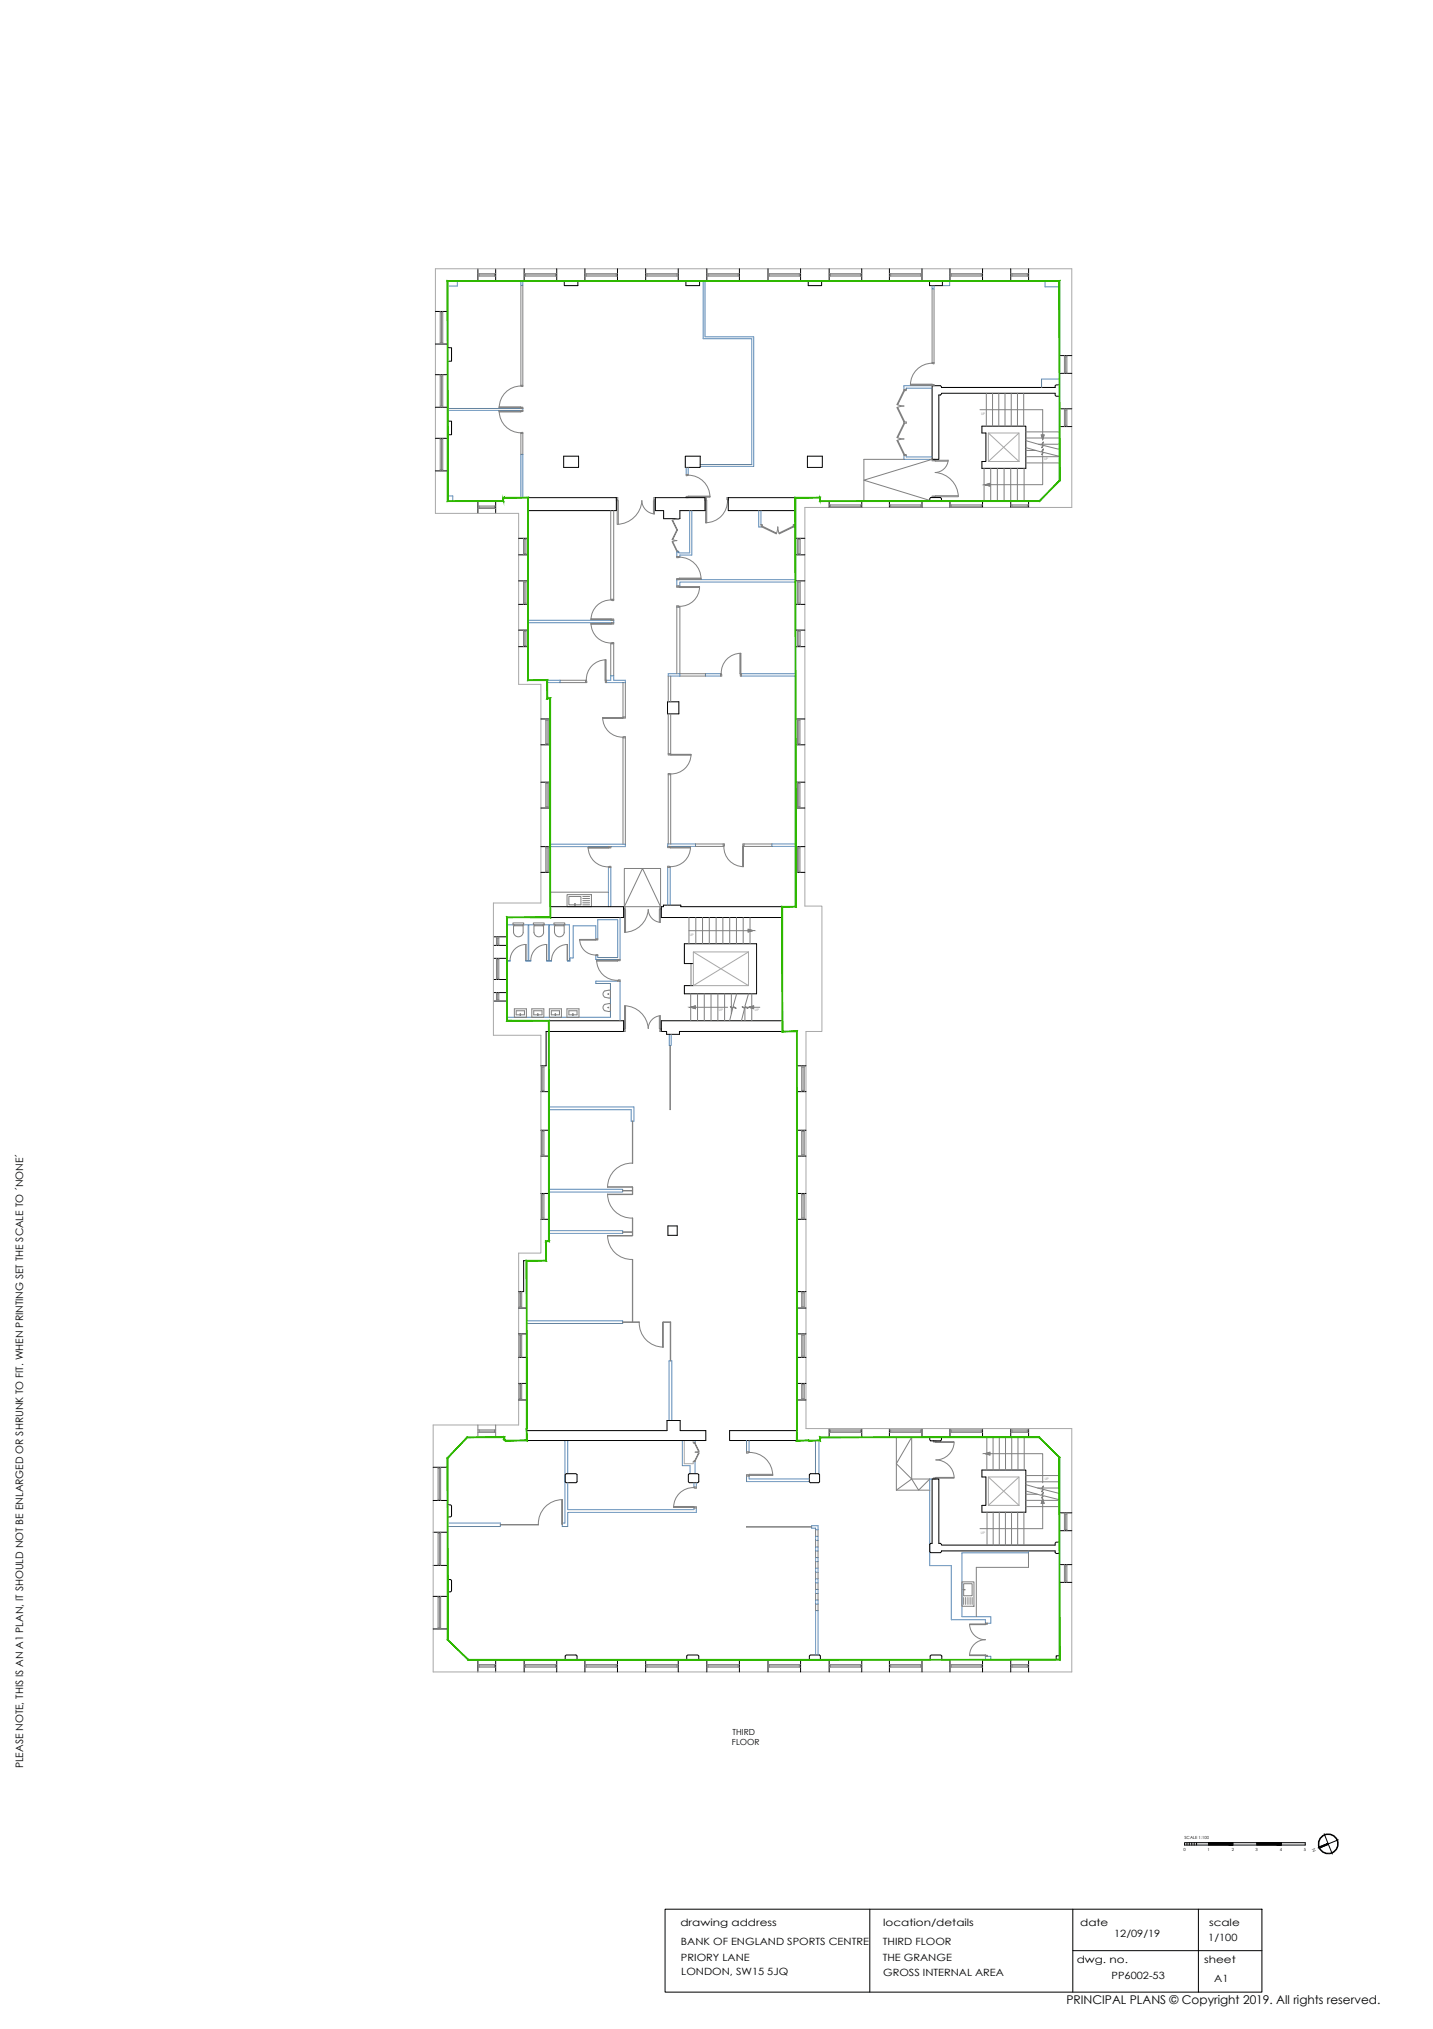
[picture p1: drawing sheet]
<svg xmlns="http://www.w3.org/2000/svg" width="594mm" height="841mm" viewBox="0 0 594 841" stroke-linecap="round" stroke-linejoin="round" font-family="sans-serif">
<!-- layer: BLOCKS -->
<g fill="none" stroke="#808080" stroke-width=".41">
<path d="M198.1 116.5h7.4M198.1 113.4h7.4M198.1 114.5h7.4M198.6 113.4v1.1M198.6 113.9h6.4M205 113.4v1.1M215.9 118.3v41.7M216.7 118.3v41.9l-.8-.2M217.3 116.5h13.5M217.3 113.4h13.5M217.3 114.5h13.5M217.8 113.4v1.1"/>
<path d="M217.8 113.9h12.5M230.3 113.4v1.1M242.5 116.5h13.5M242.5 113.4h13.5M242.5 114.5h13.5M243 113.4v1.1M243 113.9h12.5M255.5 113.4v1.1M267.7 116.5h13.5M267.7 113.4h13.5M267.7 114.5h13.5M268.2 113.4v1.1"/>
<path d="M268.2 113.9h12.5M280.7 113.4v1.1M293 116.5h13.5M293 113.4h13.5M293 114.5h13.5M293.5 113.4v1.1M293.5 113.9h12.5M306 113.4v1.1M318.4 116.5h13.5M318.4 113.4h13.5M318.4 114.5h13.5M318.9 113.4v1.1"/>
<path d="M318.9 113.9h12.5M331.4 113.4v1.1M343.7 116.5h13.6M343.7 113.4h13.6M343.7 114.5h13.6M344.3 113.4v1.1M344.3 113.9h12.4M356.7 113.4v1.1M368.7 116.5h13.5M368.7 113.4h13.5M368.7 114.5h13.5M369.2 113.4v1.1"/>
<path d="M369.2 113.9h12.5M381.7 113.4v1.1M386.4 119.8v30.8l.4 .2h.4v-31M393.8 116.5h13.5M393.8 113.4h13.5M393.8 114.5h13.5M394.3 113.4v1.1M394.3 113.9h12.5M406.8 113.4v1.1M419 116.5h7.4M419 113.4h7.4M419 114.5h7.4"/>
<path d="M419.5 113.4v1.1M419.5 113.9h6.4M425.9 113.4v1.1M182.5 129.1v13.5M182.5 129.6h1.1M183 129.6v12.5M183.6 129.1v13.5M185.6 129.1v13.5M182.5 155.3v13.5M182.5 155.8h1.1M182.5 142.1h1.1M183 155.8v12.5"/>
<path d="M183.6 155.3v13.5M185.6 155.3v13.5M215.9 159.7h.8M377.4 159.2h9v.4h-9zM377.4 159.6h9M386.4 159.6l.8-.2v.5h-.8zM386.4 150.3h.8M386.4 150.6a9 9 0 0 0-9 9M439.3 147.4v7.4M441.3 154.3h1M441.3 147.4v7.4M441.3 147.9h1"/>
<path d="M441.8 147.9v6.4M442.3 147.4v7.4M182.5 168.3h1.1M206.9 168.6h9v.4h-9zM206.9 170.4h9v.4h-9zM206.9 169h9M206.9 170.4h9M207 170.4a9 9 0 0 0 9 9M215.9 169l.8-.2v.5h-.8zM215.9 170.1h.8v.5l-.8-.2zM215.9 179.4l.8-.2v9.1M215.9 179.4v8.9"/>
<path d="M215.9 179.7h.8M216 160a9 9 0 0 0-9 9M371.9 169l.3-.2 2.8 5.9-.3 .2zM371.9 167.6l2.9 .7-2.9 .7M374.7 161.4h1v.5l-1-.2zM374.7 175.4l.3 .1-2.8 6-.3-.2zM374.7 161.7l.3 .2-2.8 5.9-.3-.1zM374.7 174.9h1v.5h-1zM439.3 169.4v7.4M441.3 169.4v7.4M441.3 170h1M441.3 176.3h1"/>
<path d="M441.8 170v6.3M442.3 169.4v7.4M182.5 181.7v13.5M182.5 194.7h1.1M182.5 182.2h1.1M183 182.2v12.5M183.6 181.7v13.5M185.6 181.7v13.5M284.5 196.7h.8v.3l-.8 .2zM285.3 197a9 9 0 0 1 9 9M371.9 182.6l.3-.1 2.8 5.9-.3 .1zM371.9 181.3l2.9 .7"/>
<path d="M374.7 188.5l1-.1v.5h-1zM374.8 181.9l-2.9 .7M393.1 190.8l-6.7 .2v-.6h1.2v.8h5.4M393.1 190.7a5.6 5.6 0 0 1-5.4 5.2 10.3 10.3 0 0 1 9.6 9.9M198.1 207.7h7.4M198.1 209.7h7.4M198.1 210.8h7.4M198.6 209.7v1.1M198.6 210.3h6.4M205 209.7v1.1M253.2 211.7v36.7h1.2M254.4 211.7v37.2l-1-.2"/>
<path d="M255.9 207v10.3a10.5 10.5 0 0 0 10.2-9.8M255.9 207.5l.2-1.2h-.6v1.2h.8v9.8M266.1 207.5a5.7 5.7 0 0 0 5.2 5.5M270.9 213v-5.5h.8v-1.2h-.6v.7h.2v6M278.6 215.7l.2-.1 2 4-.2 .1zM280.6 219.7l.2 .1-2 4-.2-.1zM280.6 215h.7v.3h-.7zM280.6 215.2l-1.9 .5M284.5 205.8l.8 .2v.3h-.8zM285.3 205.6h9v.4h-9zM285.3 206h9M292.3 206.3h.6l-.3 1.1h-.3z"/>
<path d="M292.6 207.4h.4v9.3h-.4zM292.6 207.4v9.3M301.4 206.3h.5v1.1l-.5-.4zM301.6 207.4a9 9 0 0 1-9 9.2M315.5 217.4h.5l-.2 1h-.3zM316 218.1l5.9 2.9-.1 .3-6-2.9zM328.8 217.4h.6v1h-.4zM343.7 207.7h13.6M343.7 210.3h13.6M343.7 209.3h13.6M344.3 209.3v1M344.3 209.8h12.4"/>
<path d="M356.7 209.3v1M368.7 207.7h13.5M368.7 210.3h13.5M368.7 209.3h13.5M369.2 209.3v1M369.2 209.8h12.5M381.7 209.3v1M387.1 205.9h10.2M393.8 207.7h13.5M393.8 210.3h13.5M393.8 209.3h13.5M394.3 209.3v1"/>
<path d="M394.3 209.8h12.5M397.3 205.5h-9.7v.7h-1.2v-.6l1.2 .3M406.8 209.3v1M419 207.7h7.4M419 210.3h7.4M419 209.3h7.4M419.5 209.3v1M419.5 209.8h6.4M425.9 209.3v1M217 223.6h1.1M217 229.5h1.1M217 223.1v6.9"/>
<path d="M217.6 223.6v5.9M218.1 223.1v6.9M218.9 223.1v6.9M278.6 224.6l.2-.2 2 4.1h-.2zM278.7 223.6l1.9 .5-1.9 .4M280.6 239.8l1 .2v.3h-1zM280.6 230.7h1v.3l-1 .2zM280.6 228.5h.7v.3h-.7zM281.6 239.6h9v.4h-9zM281.6 240h9M281.6 231a9 9 0 0 1 9 9M321.8 221.3l.7-2.9 .6 2.9"/>
<path d="M322.9 221l5.9-2.9 .2 .3-5.9 2.9zM329.8 223.1v6.9M330.7 223.6h1M330.7 229.5h1M330.7 223.1v6.9M331.2 223.6v5.9M331.7 223.1v6.9M217 240.8v9.7M217 250h1.1M217 241.3h1.1M217.6 241.3v8.7M218.1 240.8v9.7"/>
<path d="M218.9 240.8v9.7M245 258.4h8.4v.4h-8.4zM245 256.5h8.4v.3h-8.4zM245 258.4h8.4M245 256.8h8.4M245 258.4a8.1 8.1 0 0 0 8.4 8.1M253.4 258.1h1v.5l-1-.2zM253.4 256.8l1-.2v.5h-1zM253.4 248.4v.3M253.4 248.7a8.1 8.1 0 0 0-8.4 8.1M280.6 242.9h1v.3l-1 .2zM281.6 243.2h8.4v.3h-8.4z"/>
<path d="M281.6 251.3l-1-.2v28.2M281.6 251.3v.3h-1M281.6 243.2h8.4M281.9 251.6v27.7h10.5M290 243.2a8.1 8.1 0 0 1-8.4 8.1M329.8 240.8v9.7M330.7 250h1M330.7 241.3h1M330.7 240.8v9.7M331.2 241.3v8.7M331.7 240.8v9.7M217 261.2v6.8"/>
<path d="M217 261.7h1.1M217 267.5h1.1M217.6 261.7v5.8M218.1 261.2v6.8M218.9 261.2v6.8M250.8 273.5h.4v8.5h-.4zM251.2 273.5v8.5M251.2 273.5a8.1 8.1 0 0 0-8.1 8.4M253.4 266.8v-.3l1-.2v13.8M254.4 266.8h-1.2v13.3M298.7 279.3l.5 .3v.6h-.5zM306.7 270.8h.4v8.5h-.4z"/>
<path d="M307.1 279.3h.3v.9h-.5zM307.1 270.8v8.5M307.1 270.8a8.1 8.1 0 0 0-8.1 8.4M329.8 261.2v6.8M330.7 261.7h1M330.7 267.5h1M330.7 261.2v6.8M331.2 261.7v5.8M331.7 261.2v6.8M226.3 298.5h1M226.3 298v10.7M226.8 298.5v9.7"/>
<path d="M227.3 298v10.7M228.1 298v10.7M232.2 282h10.9l.1 .3v.6h-11M242.7 282v.9M249.9 297.5h8.4v.3h-8.4zM249.9 297.5h8.4M249.9 297.4a8.1 8.1 0 0 0 8.4 8.1M251.2 282h.3v.9h-.5zM258.3 282.9v14.6M258.3 297.2h.9M259.2 282.9v14.7l-.9-.1M277 295.9v17l1-.2"/>
<path d="M277 280.2v10.7M278 280.2v10.7M278 295.9v16.8M281.9 280.2h10.5M329.8 298v10.7M330.6 298.5h1M330.6 298v10.7M331.1 298.5v9.7M331.6 298v10.7M226.3 308.2h1M258.3 305.5l.9-.2v44.6M258.3 305.5v44.4"/>
<path d="M258.3 305.8h.9M277 312.4h1M278 312.7h8.4v.3h-8.4zM278 312.7h8.4M286.5 312.7a8.1 8.1 0 0 1-8.4 8.1M330.6 308.2h1M226.3 324.2v10.7M226.3 324.7h1M226.3 334.4h1M226.8 324.7v9.7M227.3 324.2v10.7M228.1 324.2v10.7"/>
<path d="M277 321.1h1M278 320.8l-1-.2v29.2M278 320.8v29M329.8 324.2v10.7M330.6 324.7h1M330.6 334.4h1M330.6 324.2v10.7M331.1 324.7v9.7M331.6 324.2v10.7M226.3 350.9v10.7M226.3 351.4h1M226.8 351.4v9.7"/>
<path d="M227.3 350.9v10.7M228.1 350.9v10.7M243.8 351.2h8.4v.4h-8.4zM243.8 351.2h8.4M243.8 351.2a8.1 8.1 0 0 0 8.5 8.1M252.2 350.9h1v.5l-1-.2zM252.2 359.3l1-.2v.5h-1zM276.8 350.8h1v.3l-1 .3zM276.8 359.1l1 .1v.4h-1zM277.8 351.1h8.4v.4h-8.4zM277.8 351.1h8.4M286.3 351.1a8.1 8.1 0 0 1-8.5 8.1"/>
<path d="M288.3 349.8h12l-.2 1M288.3 350.8h11.8M299.8 349.8v1M300.1 350.8a8.1 8.1 0 0 0 8.1 8.4M307.8 350.8h.4v8.4h-.4zM308.2 350.8h11.8M308.2 350.8v8.4M308.5 349.8v1M320 349.8h-12l.2 1M329.8 350.9v10.7M330.6 351.4h1M330.6 350.9v10.7"/>
<path d="M331.1 351.4v9.7M331.6 350.9v10.7M226.3 361.1h1M228.1 369.8h24.1M235.1 370.8h10.1v5h-10.1zM238.3 375.1h-2.5v-3.5h5v3.5h-2.4M238.3 374.5l.1 .8zM241.6 375.1h2.8M241.6 372.4h2.8M241.6 373.3h2.8M241.6 371.6h2.8M241.6 374.2h2.8"/>
<path d="M258.9 376.5v9.9a10.1 10.1 0 0 0 9.8-9.4 5.5 5.5 0 0 0 5.1 5.3M258.9 377l.3-1.2h-.7v1.2h.8v9.5M330.6 361.1h1M205.8 391.4h1M205.8 388.8h1M205.8 388.3v3.6M205.8 397.2v8.8M205.8 397.7h1M206.3 388.8v2.6M206.3 397.7v7.8M206.8 388.3v3.6M206.8 397.2v8.8"/>
<path d="M210.2 388.3v3.6M210.2 397.2v8.8M212.6 382.6h4.5v.8h-4.5zM213.1 383.4v.3h3.5v-.3M213.1 383.7h-.2v2.7a2.01 2.01 0 0 0 2 1.9 2.01 2.01 0 0 0 2-1.9v-2.7h-.3M218 391.5l.1 6.6zM218.1 391.5a6.6 6.6 0 0 0-6.6 6.6M221.1 382.6h4.5v.8h-4.5zM221.6 383.4v.3h3.5v-.3M221.6 383.7h-.2v2.7a2.01 2.01 0 0 0 2 1.9 2.01 2.01 0 0 0 2-1.9M225.1 383.7h.2v2.7M226.6 391.5l.1 6.6z"/>
<path d="M226.7 391.5a6.6 6.6 0 0 0-6.7 6.6M229.6 382.6h4.5v.8h-4.5zM230.1 383.4v.3h3.5v-.3M230.1 383.7h-.2v2.7a2.04 2.04 0 0 0 2 1.9 2.04 2.04 0 0 0 2-1.9v-2.7h-.3M235.1 391.5l.1 6.6zM235.3 391.5a6.6 6.6 0 0 0-6.7 6.6M240.3 389.4h6.7v.3h-6.7zM240.3 389.4h6.7M240.3 389.4a6.5 6.5 0 0 0 6.7 6.4M247 389.2h.8v.4l-.8-.2zM247 395.9l.8-.2v.4h-.8zM247.4 398h8.6v.4h-8.6z"/>
<path d="M247.4 398h8.6M247.4 398a8.4 8.4 0 0 0 8.6 8.3M256 397.7h1v.5l-1-.2zM273.3 382.3v-5.3h.9v-1.2h-.6l.2 6.5M286.5 399.4v9.1M205.8 405.5h1M205.8 411.4v3.5M205.8 414.4h1M205.8 411.9h1M206.3 411.9v2.5M206.8 411.4v3.5M210.2 411.4v3.5"/>
<path d="M213.2 418.2h5v3.5h-5zM220.5 418.2h5v3.5h-5zM227.8 418.2h4.9v3.5h-4.9zM235 418.2h5v3.5h-5zM250.5 410.9l2-.5 .5 .2-.1 3-2.5-.5-.4-1.1zM252.5 419.2l.6-.3-.1-2.7-.4-.2-1.8 .3a1.51 1.51 0 0 0 0 2.7l1.6 .3M256 406.4l1-.2v.5h-1zM259.3 416.9v9.4h-.8v1.3h.7l-.3-1.3M215.6 420.2l.2 .7zM215.6 420.7h-1.6v-1.7h3.4v1.7h-1.6M222.9 420.2l.2 .7zM222.9 420.7h-1.6v-1.7h3.4v1.7h-1.6"/>
<path d="M227.5 427.6v24.9M230.2 420.2l.1 .7zM230.2 420.7h-1.6v-1.7h3.3v1.7h-1.6M237.4 420.2l.2 .7zM237.4 420.7h-1.6v-1.7h3.4v1.7h-1.6M273.8 421l-.2 6.6h.6v-1.3h-.9v-5.2M273.8 421a5.5 5.5 0 0 0-5.1 5.3 10.1 10.1 0 0 0-9.8-9.4v9.9M277.7 433.4v26.5l.2-26.5M224.5 441.8v10.7M224.5 452h1M224.5 442.3h1M225 442.3v9.7"/>
<path d="M225.5 441.8v10.7M330.4 441.8v10.7M332.4 452h1M332.4 442.3h1M332.4 441.8v10.7M332.9 442.3v9.7M333.4 441.8v10.7M224.5 468.5v10.7M224.5 478.7h1M224.5 469h1M225 469v9.7M225.5 468.5v10.7"/>
<path d="M227.5 468.5v10.7M262.2 464.7v17.5M262.3 464.7l-.1 17.5M330.4 468.5v10.7M332.4 478.7h1M332.4 469h1M332.4 468.5v10.7M332.9 469v9.7M333.4 468.5v10.7M224.5 495.2h1M224.5 494.7v10.7M225 495.2v9.7"/>
<path d="M225.5 494.7v10.7M227.5 494.7v10.7M251.9 492.1h10.4v2.9l-.1-1.4h-4.1M251.9 492.1l10.3-.2v1.6h-4.1M251.9 495l10.3 .2zM251.9 495a10 10 0 0 0 10.3 9.9M262.2 482.1a10 10 0 0 0-10.3 9.9M330.4 494.7v10.7M332.4 495.2h1M332.4 494.7v10.7M332.9 495.2v9.7M333.4 494.7v10.7"/>
<path d="M224.5 504.9h1M251.9 512.1l10.3 .2zM251.9 512.1a10 10 0 0 0 10.3 9.9M258.1 510.6h4.1l.1-5.7v7.2l-.1-1.3h-4.1M332.4 504.9h1M215.2 535.4v6.8M215.2 535.9h1.1M215.8 535.9v5.8M216.3 535.4v6.8M218.3 522.5v19.7M262.2 522.1l.1 25.8 2.7 .2h-6.9M262.2 522.1v25.8h-4.1"/>
<path d="M330.4 535.4v6.8M332.4 535.9h1M332.4 535.4v6.8M332.9 535.9v5.8M333.4 535.4v6.8M215.2 552.9v9.7M215.2 553.4h1.1M215.2 541.7h1.1M215.8 553.4v8.7M216.3 552.9v9.7M218.3 552.9v9.7M265 548.1a10 10 0 0 0 9.9 10.3"/>
<path d="M274.7 548.1l.2 10.3zM330.4 552.9v9.7M332.4 553.4h1M332.4 541.7h1M332.4 552.9v9.7M332.9 553.4v8.7M333.4 552.9v9.7M215.2 579.8h1.1M215.2 573.9h1.1M215.2 573.4v6.9M215.2 562.1h1.1M215.8 573.9v5.9"/>
<path d="M216.3 573.4v6.9M218.3 573.4v6.9M277.9 564.1v-16l-3-.2h3.1v16.2M330.4 573.4v6.9M332.4 579.8h1M332.4 573.9h1M332.4 562.1h1M332.4 573.4v6.9M332.9 573.9v5.9M333.4 573.4v6.9M198.1 590.7v5h7.4v-5M198.1 593.7h7.4"/>
<path d="M198.1 592.7h7.4M198.6 592.7v1M198.6 593.2h6.4M205 592.7v1M287.6 598l.6 .2-.6 .1zM288 598.3l1.8 3.2-.2 .1zM343.7 595.7h13.6M343.7 593.7h13.6M343.7 592.7h13.6M344.3 592.7v1M344.3 593.2h12.4M356.7 592.7v1"/>
<path d="M368.7 595.7h13.5M368.7 593.7h13.5M368.7 592.7h13.5M369.2 592.7v1M369.2 593.2h12.5M381.7 592.7v1M386.9 597.2h1v.4l-1 .1zM387.9 597.6h7.6v.3h-7.6zM393.8 595.7h13.5M393.8 593.7h13.5M393.8 592.7h13.5M394.3 592.7v1"/>
<path d="M394.3 593.2h12.5M395.6 597.9a7.6 7.6 0 0 1-7.6 7.2 7.6 7.6 0 0 1 7.6 7.3M406.8 592.7v1M419 595.7h7.4M419 593.7h7.4M419 592.7h7.4M419.5 592.7v1M419.5 593.2h6.4M425.9 592.7v1M181.6 608.2v13.7M181.6 608.7h1.1M182.2 608.7v12.8"/>
<path d="M182.7 608.2v13.7M185.6 608.2v13.7M287.6 605.6l.6 .3h-.6zM287.7 616.6a8.1 8.1 0 0 0-8.4 8.1M287.7 616.4h1v.5h-.6zM288.2 601.9l1.6 .4M289.6 602.2l.2 .1-1.6 3.3zM289.8 601.5l-1.6 .4M309.5 611.3l1.1 .2v.3h-1.1zM309.5 601.8h1.1v.3l-1.1 .2zM310.6 611.5h9.7M310.6 602.1a9.5 9.5 0 0 1 9.7 9.4"/>
<path d="M320.3 611.1h-9.7v.4h9.7M320.3 611.1v.4M386.9 612.6l1 .1v.4h-1zM387.9 612.4h7.6v.3h-7.6zM181.6 635.1v13.8M181.6 635.6h1.1M181.6 621.5h1.1M182.2 635.6v12.8M182.7 635.1v13.8M185.6 635.1v13.8M207.4 631.9h15.8M223.2 631.9l-15.8 .2"/>
<path d="M233 621.7l.1 10.2zM233.1 621.6a10 10 0 0 0-9.9 10.3M279.3 624.4h8.4v.4h-8.4zM279.3 624.8h8.4M287.7 624.8l1-.2v.5h-1zM336.5 632.8h-27l27 .2M338.1 634.1v2.7M338.1 638.5v2.7M339.1 634.1v2.7M339.1 638.5v2.7M439.3 627.1v7.4M441.3 627.1v7.4"/>
<path d="M441.3 634h1M441.3 627.6h1M441.8 627.6v6.4M442.3 627.1v7.4M181.6 648.4h1.1M338.1 642.9v2.7M338.1 647.3v2.7M338.1 651.7v2.7M338.1 656.1v2.7M339.1 642.9v2.7M339.1 647.3v2.7M339.1 651.7v2.7"/>
<path d="M339.1 656.1v2.7M398.8 655.7h5v10.1h-5zM399.3 658.9l.7 .1zM399.5 658.9v-2.5h3.5v5h-3.5v-2.4M426.4 643.7v6h-21.7v20.4M439.3 648.5v7.4M441.3 648.5v7.4M441.3 649h1M441.3 655.4h1M441.8 649v6.4M442.3 648.5v7.4M181.6 661.7v13.5"/>
<path d="M181.6 662.2h1.1M181.6 674.7h1.1M182.2 662.2v12.5M182.7 661.7v13.5M185.6 661.7v13.5M338.1 660.5v2.7M338.1 664.9v2.7M339.1 660.5v2.7M339.1 664.9v2.7M399.5 662.2v2.8M400.3 662.2v2.8M401.3 662.2v2.8"/>
<path d="M402 673.1h6.5v.3h-6.5zM402 673.4a6.6 6.6 0 0 0 6.5 6.3 6.5 6.5 0 0 0-6.5 6.2M402.2 662.2v2.8M403 662.2v2.8M408.5 672.8h.9v.5l-.9-.2zM198.1 687.9h7.4M198.1 691h7.4M198.1 690h7.4M198.6 690.5h6.4M198.6 690v1M205 690v1M217.3 687.9h13.5"/>
<path d="M217.3 691h13.5M217.3 690h13.5M217.8 690.5h12.5M217.8 690v1M230.3 690v1M242.5 687.9h13.5M242.5 691h13.5M242.5 690h13.5M243 690.5h12.5M243 690v1M255.5 690v1M267.7 687.9h13.5"/>
<path d="M267.7 691h13.5M267.7 690h13.5M268.2 690.5h12.5M268.2 690v1M280.7 690v1M293 687.9h13.5M293 691h13.5M293 690h13.5M293.5 690.5h12.5M293.5 690v1M306 690v1M318.4 687.9h13.5"/>
<path d="M318.4 691h13.5M318.4 690h13.5M318.9 690.5h12.5M318.9 690v1M331.4 690v1M343.7 687.9h13.6M343.7 691h13.6M343.7 690h13.6M344.3 690.5h12.4M344.3 690v1M356.7 690v1M368.7 687.9h13.5"/>
<path d="M368.7 691h13.5M368.7 690h13.5M369.2 690.5h12.5M369.2 690v1M381.7 690v1M393.8 687.9h13.5M393.8 691h13.5M393.8 690h13.5M394.3 690.5h12.5M394.3 690v1M402 686h6.5v.3h-6.5zM406.8 690v1"/>
<path d="M408.5 686.3l.9-.2v.4h-.9zM419 687.9h7.4M419 691h7.4M419 690h7.4M419.5 690.5h6.4M419.5 690v1M425.9 690v1"/>
<circle cx="252.2" cy="412" r=".15"/>
<circle cx="252.2" cy="417.6" r=".15"/>
</g>
<!-- layer: WALLS -->
<g fill="none" stroke="#000" stroke-width=".41">
<path d="M198.1 111.4v5.1h-12.5v12.6h-5.1M205.5 111.4v5.1h11.8v-5.1M230.8 111.4v5.1h3.1v1.9h5.7v-1.9h2.9v-5.1M256 111.4v5.1h11.7v-5.1M281.2 111.4v5.1h3.2v1.9h5.6v-1.9h3v-5.1M306.5 111.4v5.1h11.9v-5.1M331.9 111.4v5.1h3.2v1.9h5.5v-1.9h3.1v-5.1M357.3 111.4v5.1h11.4v-5.1M382.2 111.4v5.1h3.2v1.9h5.3v-1.9h3.1v-5.1M407.3 111.4v5.1h11.7v-5.1M426.4 111.4v5.1h12.9v30.9h5M180.5 142.6h5.1v1.5h1.6v5.6h-1.6v5.6h-5.1"/>
<path d="M444.3 154.8h-5v4.7h-1.5l-.4 .5v.6h-47.1l-.4-.7h-3.5v30.5h2.8v-26.7h.7l.4-.7h47.1v.8l.4 .4h1.5v5.2h5M180.5 168.8h5.1v5.8h1.6v5.6h-1.6v1.5h-5.1M407.1 176.6h18.2v17.5h-18.2v-2.8h1.6v-11.8h-1.6zM444.3 176.8h-5v22.5l-8.5 8.4h-4.4v2.6M180.5 195.2h5.1v12.5h12.5v5.1M233.7 189.1h6.2v4.6h-6.2zM284.1 189.1h6.2v4.6h-6.2zM334.7 189.1h6.2v4.6h-6.2zM205.5 212.8v-5.1h3.1v-1l.4-.4h46.5v5.4h-36.6v11.4h-3.9M271.7 206.3h20.6v5.4h-10.4v3.3h-6.8v-3.3h-3.4zM343.7 210.3v-2.6h-3.7v-1.4h-38.1v5.4h27.9v11.4h3.9M357.3 210.3v-2.6h11.4v2.6"/>
<path d="M382.2 210.3v-2.6h3.2v-1l.4-.5h4.1l.4 .5v1h3.5v2.6M407.3 210.3v-2.6h11.7v2.6M215 230h3.9v10.8h-3.9M333.7 230h-3.9v10.8h3.9M215 250.5h3.9v10.7h-3.9M333.7 250.5h-3.9v10.7h3.9M215 268h3.9v14h8v7.5h1.2v8.5h-3.9M333.7 268h-3.9v30h3.9M276.7 290.9h4.7v5h-4.7zM224.2 308.7h3.9v15.5h-3.9M333.7 308.7h-3.9v15.5h3.9M224.2 334.9h3.9v16h-3.9"/>
<path d="M333.7 334.9h-3.9v16h3.9M224.2 361.6h3.9v14.2h30.4v4.5h-48.3v8h-5.6M333.7 361.6h-3.9v14.2h-47.6v-.6h-7.2v.6h-.8v4.5h50.2v42.8h-50.2v4.5h2.2v1.1h5.3v-1.1h48.7v14.2h3.7M204.6 391.9h5.6v5.3h-5.6M287.4 399.4h-3.7v-8.2h29.9v20.7h-29.9v-3.4h3.7M204.6 414.9h5.6v8.2h48.3v4.5h-32.1v14.2h-2.2M204.6 406h5.6v5.4h-5.6M224.2 452.5h3.3v16h-3.3M334.1 452.5h-3.7v16h3.7M224.2 479.2h3.3v15.5h-3.3M334.1 479.2h-3.7v15.5h3.7M224.2 505.4h3.3v9.1h-1.1v8h-9.3v12.9h-2.1"/>
<path d="M276.9 508.2h3.9v3.8h-3.9zM334.1 505.4h-3.7v30h3.7M215 542.2h3.3v10.7h-3.3M334.1 542.2h-3.7v10.7h3.7M215 562.6h3.3v10.8h-3.3M334.1 562.6h-3.7v10.8h3.7M198.1 595.7h-4.3l-8.2 8.6v3.9h-6M215 580.3h3.3v12.7h58.2v-4.2h5.5v4.2h10.6v4.1h-83.1l-.4-.4v-1h-3.6M334.1 580.3h-3.7v12.7h-27.9v4.1h37.5v-1.4h3.7v-3.6M357.3 592.1v3.6h11.4v-3.6M382.2 592.1v3.6h3.2v1.1l.4 .4h4.1l.4-.4v-1.1h3.5v-3.6M407.3 592.1v3.6h11.7v-3.6"/>
<path d="M426.4 592.1v3.6h4.4l8.5 8.4v23h5M234.3 611.2l.4-.3h4.1l.4 .3v3l-.4 .4h-4.1l-.4-.4zM285.4 611.2l.3-.3h3.6l.4 .3v3l-.4 .4h-3.6l-.3-.4zM335.5 611.2l.5-.3h3.4l.4 .3v3l-.4 .4h-3.4l-.5-.4zM407.1 609.3h18.2v17.5h-18.2v-2.8h1.6v-11.8h-1.6zM179.6 621.9h6v1.9h1.2l.4 .3v4.2l-.4 .5h-1.2v6.3h-6M444.3 634.5h-5v4.7h-1.5l-.4 .4v.8h-47.1l-.4-.7h-.7v-26.6h-2.8v26.6h-.6l-.4 .5v3l.4 .4h4.1l.4-.7h47.1v.6l.4 .4h1.5v4.6h5M179.6 648.9h6v5.8h1.2l.4 .4v4.3l-.4 .4h-1.2v1.9h-6M444.3 655.9h-5v30.4h-1.4v1.6h-11.5v5.1M179.6 675.2h6v4.4l8.5 8.3h4v5.1M205.5 693v-5.1h11.8v5.1M230.8 693v-5.1h3.5v-1.5l.4-.4h4.1l.4 .4v1.5h3.3v5.1"/>
<path d="M256 693v-5.1h11.7v5.1M281.2 693v-5.1h3.5v-1.5l.4-.4h4.2l.4 .4v1.5h3.3v5.1M306.5 693v-5.1h11.9v5.1M331.9 693v-5.1h3.6v-1.5l.4-.4h3.8l.4 .4v1.5h3.6v5.1M357.3 693v-5.1h11.4v5.1M382.2 693v-5.1h3.4v-1.5l.4-.4h4l.4 .4v1.5h3.4v5.1M407.3 693v-5.1h11.7v5.1M541.1 763.8v1M546.8 765.8l-.4 .2M549 760.1l.1 .4M552.2 768.1l.1 .4M554.8 762.6l-.3 .1"/>
<path d="M275.7 791.4h247.5v34.3h-247.5zM360.6 791.4v34.3M444.8 791.4v34.3M496.8 791.4v34.3M444.8 808.6h78.4"/>
</g>
<!-- layer: Partitions -->
<g fill="none" stroke="#5c8ab8" stroke-width=".41">
<path d="M189.6 116.5v2.1h-4M215.9 116.5v1.8h.8v-1.8M291.5 116.5v23.9h20.2v52.2h-21.4M292.3 116.5v23.1h20.2v53.7h-22.2M386.4 118.4v1.4h.8v-1.4M393.7 116.5v1.9h-3M433.2 116.5v2.4h6.1M386.4 159.9h-11.7v1.5M439.3 157.1h-7.5v3.5M185.6 169.3h31.1v.8h-31.1M386.4 160.9h-10.7v.5M284.5 193.7v3"/>
<path d="M285.3 193.7v3M374.7 188.9v1.5h11.7M375.7 188.9v.5h10.7M185.6 205.6h2.1v2.1M215.9 206.3v-18h.8v18M285.9 211.7v17.5h-4.4v-.4h-.9v1.9h1.3v-.6h4.9v-18.4M314.5 211.7v6.7h1M315.5 211.7v5.7M315.5 217.4h.1M329.4 218.4h.4M329.4 217.4h.4M218.9 257.1h35.5v1h-35.5"/>
<path d="M280.6 251.6h1.3M329.8 240.3h-49.2v2.6h1.3v-1.6h47.9M277 279.3h4.9v.9h-4.9zM298.7 279.3h-6.3v.9h6.3M307.4 279.3h22.4M226.9 282h5.3v.9h-5.3M251.5 282h1.7v-1.9h1.2v1.9h4.8v.9h-7.7M307.4 280.2h22.4M228.1 349.9h31.1v1h-31.1M252.2 359.6v16.2M253.2 359.6v16.2M276.8 349.8h11.5v1h-11.5z"/>
<path d="M276.8 359.6v15.6M277.8 359.6v15.6M329.8 349.8h-9.8v1h9.8M210.2 383.4h25.9v14.7h-.9v.3h1.1v-1.3h1.3v-13.4h9.4v5.5M210.2 398.1h1.3v.3h-1.3M218.1 398.1h1.9v.3h-1.9zM218.9 383.4v14.7M219.2 383.4v14.7M226.7 398.1h1.9v.3h-1.9zM227.5 383.4v14.7M227.8 383.4v14.7M247.8 389.2v-8h8.3v15.7h-8.3v-.8"/>
<path d="M257 380.3v17.4h-10v-1.6M210.2 421.7h42.9v-14h-6.1v-1h10v16.4M277.5 428.7v4.7h.8v-4.7M227.5 458.8h35.3v5.9h-1.1v-4.7h-34.2M227.5 493h30.6v1.1h-30.6M227.5 510.1h30.6v1.1h-30.6M218.3 547.5h39.8v1.1h-39.8M234.2 597.1v34.2h-1.1v1.4h2.3v-5.8h53.3v-1.8M235.4 597.1v13.8M277.4 588.8v-24.7h1.1v24.7M282.9 597.1v10.4h3.2v3.4M288.2 597.1v.9"/>
<path d="M309.5 597.1v4.7M310.6 597.1v4.7M338.1 597.1v13.8M339.5 597.1v13.9M235.4 614.6v11.2h52.3v-.7M287.7 614.6v1.8M288.2 605.9v5M288.7 614.6v1.8M309.5 611.8v2.3h26M310.6 611.8v1.2h24.9M386.4 613.1h-1v35.9h9v22.4h14.1v1.4h2.3v-2.7h-12v-26.4h27.6v-.8M185.6 631.3h21.8v1.4h-21.8"/>
<path d="M336.5 632.4h2.6v1.7h-1v-.7h-1.6zM338.1 636.8h1v1.7h-1zM338.1 641.2h1v1.7h-1zM338.1 645.6h1v1.7h-1zM338.1 650h1v1.7h-1zM338.1 654.4h1v1.7h-1zM338.1 658.8h1v1.7h-1zM338.1 663.2h1v1.7h-1zM338.1 686v-18.4h1v18.4M408.5 687.9v-1.4h2.3v1.4"/>
</g>
<!-- layer: Whatch -->
<g fill="none" stroke="#a8a8a8" stroke-width=".41">
<path d="M180.5 111.4h263.8v98.9h-110.6v165.3h7v52h-6.6v164.5h110.2v100.9h-264.7v-102.3h35.4v-71.3h9.2v-90.3h-19.6v-54.8h19.6v-90.6h-9.2v-70.9h-34.5zM409.7 179.5h12.7v11.8h-12.7zM409.7 179.5l12.7 11.8M422.4 179.5l-12.7 11.8M287.4 394.6l22.9 13.9M310.3 394.6h-22.9v13.9h22.9M310.3 394.6v13.9M310.3 394.6l-22.9 13.9M283.7 597.1v9.6h3.7v-.8h.8M287.4 597.1v.9h.8M409.7 612.2h12.7v11.8h-12.7zM409.7 612.2l12.7 11.8"/>
<path d="M422.4 612.2l-12.7 11.8"/>
</g>
<!-- layer: Stairs -->
<g fill="none" stroke="#808080" stroke-width=".41">
<path d="M406.3 169.8h26v10.5M408.9 163v13.6M411.5 163v13.6M414.1 163v13.6M416.6 163v13.6M419.2 163v13.6M421.8 163v13.6M424.4 163v13.6M425.3 179h14M374.7 190.4h-16.6v17.3M386.4 190.4l-28.3 8.6 27.3 8.4M408 194.1v13.6"/>
<path d="M410.7 194.1v13.6M413.5 194.1v13.6M416.3 194.1v13.6M419 194.1v13.6M421.8 194.1v13.6M424.6 194.1v13.6M425.3 182.7l6.4 1.8 .9-1.3-.7 2.5 .7-1.1 6.7 1.7M425.3 185.5l6.4 1.9 .9-1.4-.7 2.5 .7-1 6.7 1.7M425.3 181.6h14M425.3 186.7h4.2M425.3 189.3h14M425.3 191.9h14"/>
<path d="M430.6 184.1h1.3M431.7 180.3h1.2l-.6 1.9zM432.1 186.7h.3M432.3 188.8v12.1h-21.9M432.3 184.1h7M408.4 200.9l2-.6v1.2zM258.8 360h15.1v15.8l-7.5-15.8-7.6 15.8zM259.2 375.8h14.4M285.6 380.3v10.9M285.6 385.8h24.6M288.5 380.3v10.9M291.3 380.3v10.9"/>
<path d="M294 380.3v10.9M296.9 380.3v10.9M299.7 380.3v10.9M302.5 380.3v10.9M305.3 380.3v10.9M308.1 380.3v10.9M310.2 385.2l1.9 .5-1.9 .6zM310.9 380.3v10.9M286.3 417.5l2-.6v1.2zM286.3 411.9v11.2M288.3 417.5h13.4M289.2 411.9v11.2"/>
<path d="M292 411.9v11.2M294.8 411.9v11.2M297.6 411.9v11.2M300.4 411.9v11.2M303.2 411.9v5.5M303.2 417.6v2.6M305.4 411.9l-1.4 5.2 1.2 .8-2.5-.6 1 .7-1.2 5.1M308.8 417.6v5.5M310.3 411.9l-1.5 5.2 1.3 .8-2.5-.6 1.1 .7-1.3 5.1M310.5 417.5l1.9-.6v1.2zM311.7 411.9v11.2M312.4 417.5h2.6"/>
<path d="M371.6 595.7v22M378 595.7v17.4l-6.4-6.4zM409.1 595.7v13.6M411.7 595.7v13.6M414.3 595.7v13.6M416.9 595.7v13.6M419.4 595.7v13.6M422 595.7v13.6M424.6 595.7v13.6M371.6 617.7h13.8M378 613.1l2.8 4.6 4.6-4.6h-7.4l-6.4 4.6M408.4 602.5l2-.5v1.1z"/>
<path d="M410.4 602.6h21.9v12M425.3 615.4l6.4 1.8 .9-1.3-.7 2.5 .7-1 6.7 1.7M425.3 618l6.4 1.8 .9-1.3-.7 2.5 .7-1 6.7 1.7M425.3 611.6h14M425.3 614.2h14M425.3 619.4h4.8M430.2 616.8h1.8M432 619.4h.4M432.3 616.8h7M409.2 626.8v13.6M411.7 626.8v13.6M414.3 626.8v13.6"/>
<path d="M416.8 626.8v13.6M419.4 626.8v13.6M421.9 626.8v13.6M424.5 626.8v13.6M425.3 624.5h14M425.3 621.9h14M432.3 621.3l.6 1.9h-1.2zM432.3 623.2v10.4h-26"/>
</g>
<g fill="#808080" stroke="#808080" stroke-width=".41">
<path d="M431.7 180.3h1.2l-.6 1.9z"/>
<path d="M432.3 621.3l.6 1.9h-1.2z"/>
<path d="M310.2 385.2l1.9 .5h-1.9zM310.2 385.7v.6l1.9-.6z"/>
<path d="M408.4 200.9l2-.6v.6zM408.4 200.9l2 .6v-.6z"/>
<path d="M408.4 602.5l2-.5v.5zM408.4 602.5l2 .6v-.6z"/>
<path d="M286.3 417.5l2-.6v.6zM286.3 417.5l2 .6v-.6z"/>
<path d="M310.5 417.5l1.9-.6v.6zM310.5 417.5l1.9 .6v-.6z"/>
</g>
<!-- layer: GIA -->
<path d="M324.5 376h5.5l-.4-.3zM324.1 375.7h5.5l-5.1 .3zM324.1 375.7l.4 51.7v-51.4zM324.1 375.7l.4 51.7-.3 .3zM324.5 427.4l-.3 .3 6.3-.3zM324.2 427.7l6.3-.3-.3 .3zM330.2 427.7l.3 165.3v-165.6zM330.2 427.7l.3 165.3h-.3zM330.2 593l.3 4v-4zM330.2 593l.3 4-.3 .3zM330.2 597.3l5.2-.3h-4.9zM330.2 597.3l5.2-.3v.3zM335.4 597v.3l4.4-.3zM335.4 597.3l4.4-.3 .3 .3zM339.8 595.6v1.4l.3 .3zM339.8 595.6l.3 .3v1.4zM339.8 595.6l.3 .3 90.8-.3zM340.1 595.9l90.8-.3-.1 .3zM430.9 595.6l-.1 .3 8.6 8.2zM430.8 595.9l8.6 8.2-.3 .1zM439.1 604.2l.3 83.9v-84zM439.1 604.2l.3 83.9-.3-.3zM194 688.1h245.4l-.3-.3zM194.1 687.8h245l-245.1 .3zM185.4 679.7l8.6 8.4 .1-.3zM185.4 679.7l.3-.1 8.4 8.2zM185.4 604.2v75.5l.3-.1zM185.4 604.2l.3 .1v75.3zM193.7 595.6l-8.3 8.6 .3 .1zM193.7 595.6l.1 .3-8.1 8.4zM193.7 595.6l.1 .3 15.5-.3zM193.8 595.9l15.5-.3-.3 .3zM209 595.9l.3 .8v-1.1zM209 595.9l.3 .8-.3 .1zM209 596.8l.6 .2zM209 596.8l.6 .2-.1 .3zM209.6 597l-.1 .3 8.7-.3zM209.5 597.3l8.7-.3 .3 .3zM218.2 592.1v4.9l.3 .3zM218.2 592.1h.3v5.2zM218.2 522.4v69.7h.3zM218.2 522.4l.3 .3v69.4zM218.2 522.4l.3 .3 7.8-.3zM218.5 522.7l7.8-.3 .3 .3zM226.3 514.4v8l.3 .3zM226.3 514.4l.3 .3v8zM226.3 514.4l.3 .3 .8-.3zM226.6 514.7l.8-.3 .3 .3zM227.4 423.3v91.1l.3 .3zM227.4 423.3l.3-.3v91.7zM210.1 423.2l17.3 .1 .3-.3zM210.1 423.2l.3-.3 17.3 .1zM210.1 380.1v43.1l.3-.3zM210.1 380.1l.3 .3v42.5zM210.1 380.1l.3 .3 17.6-.3zM210.4 380.4l17.6-.3 .3 .3zM228 289.7v90.4l.3 .3zM228 289.7l.3-.3v91zM226.7 289.7h1.3l.3-.3zM227 289.4h1.3l-1.6 .3zM226.7 282.1v7.6l.3-.3zM226.7 282.1l.3-.3v7.6zM218.8 282.1h7.9l.3-.3zM218.8 282.1l.3-.3h7.9zM218.8 206.4v75.7l.3-.3zM219.1 206.1v75.7l-.3-75.4zM209.1 206.4h9.7l.3-.3zM209 206.1h10.1l-10 .3zM209 206.1l-.2 .6 .3-.3zM208.5 206.6l.5-.5-.2 .6zM208.5 206.6l.3 1.3v-1.2zM208.5 206.6l.3 1.3-.3-.3zM185.4 207.9h23.4l-.3-.3zM185.4 207.9l.3-.3h22.8zM185.4 116.3v91.6l.3-.3zM185.4 116.3l.3 .3v91zM185.4 116.3l.3 .3 253.7-.3zM185.7 116.6l253.7-.3-.3 .3zM439.1 116.6l.3 82.8v-83.1zM439.1 116.6l.3 82.8-.3-.2zM439.1 199.2l-8.2 8.7 8.5-8.5zM439.1 199.2l-8.2 8.7-.1-.3zM339.8 207.9h91.1l-.1-.3zM339.8 207.9l.3-.3h90.7zM339.8 206.4v1.5l.3-.3zM340.1 206.1v1.5l-.3-1.2zM329.9 206.4h9.9l.3-.3zM329.6 206.1h10.5l-10.2 .3zM329.6 206.1l.4 169.9-.1-169.6zM329.6 206.1l.4 169.9-.4-.3z" fill="#2eb800" stroke="#2eb800" stroke-width=".41"/>
<!-- layer: WALLS -->
<g fill="#000" stroke="#000" stroke-width=".41">
<path d="M501.1 763.8l10 1v-1zM501.1 763.8l10 1h-10z"/>
<path d="M521.1 763.8l10 1v-1zM521.1 763.8l10 1h-10z"/>
<path d="M546.7 765.6l.2 .4 3.6-1.9zM546.9 766l3.6-1.9 .2 .4z"/>
</g>
<!-- layer: principalplans -->
<g fill="none" stroke="#000" stroke-width=".41">
<path d="M492.1 763.8v1M493.1 763.8v1M494.1 763.8v1M495.1 763.8v1M496.1 763.8v1M501.1 763.8v1M511.1 763.8v1M521.1 763.8v1M531.1 763.8v1M541.1 763.8h-50v1h50M547 765.6a3.9 3.9 0 0 1 4.2-5.2 3.9 3.9 0 0 1 2.6 6.3 3.9 3.9 0 0 1-6.7-.9M549.1 760.5l1.5 3.8"/>
<path d="M550.5 764.1l-3.8 1.5M550.7 764.5l-3.8 1.5M554.5 762.7l-3.9 1.6 1.6 3.8"/>
<circle cx="550.7" cy="764.3" r="4.1"/>
</g>
<text font-size="5" x="442.1" y="830.5">PRINCIPAL PLANS © Copyright 2019. All rights reserved.</text>
<text font-size="4.3" x="9.7" y="733" transform="rotate(-90 9.7 733)">PLEASE NOTE, THIS IS AN A1 PLAN, IT SHOULD NOT BE ENLARGED OR SHRUNK TO FIT. WHEN PRINTING SET THE SCALE TO ´NONE´</text>
<g font-size="4.1">
<text x="282.1" y="798.3">drawing address</text>
<text x="366.1" y="798.3">location/details</text>
<text x="447.8" y="798.2">date</text>
<text x="461.9" y="803">12/09/19</text>
<text x="501.2" y="798.2">scale</text>
<text x="282.3" y="806.3">BANK OF ENGLAND SPORTS CENTRE</text>
<text x="366" y="806.1">THIRD FLOOR</text>
<text x="500.9" y="804.6">1/100</text>
<text x="282.3" y="812.7">PRIORY LANE</text>
<text x="366" y="813">THE GRANGE</text>
<text x="446.4" y="813.8">dwg. no.</text>
<text x="499.2" y="813.8">sheet</text>
<text x="282.4" y="818.8">LONDON, SW15 5JQ</text>
<text x="366.1" y="819.1">GROSS INTERNAL AREA</text>
<text x="460.8" y="820.4">PP6002-53</text>
<text x="503.4" y="821.5">A1</text>
</g>
<g font-size="3.5">
<text x="303.7" y="719">THIRD</text>
<text x="303.4" y="723.3">FLOOR</text>
</g>
<text font-size="1.9" x="545.6" y="767.2" transform="rotate(-112 545.6 767.2)">N</text>
<g font-size="1.7">
<text x="490.6" y="767.1">0</text>
<text x="491.1" y="762.2">SCALE 1:100</text>
<text x="500.6" y="767.1">1</text>
<text x="510.6" y="767.1">2</text>
<text x="520.5" y="767.1">3</text>
<text x="530.5" y="767.1">4</text>
<text x="540.5" y="767.1">5</text>
</g>
<g font-size="1.4" fill="#808080">
<text x="406.7" y="171.9">UP</text>
<text x="432.8" y="190.8">UP</text>
<text x="285.9" y="387.9">UP</text>
<text x="298" y="419.1">UP</text>
<text x="312.9" y="419.1">UP</text>
<text x="433.1" y="613.4">UP</text>
<text x="406.7" y="635.7">UP</text>
</g>
</svg>
